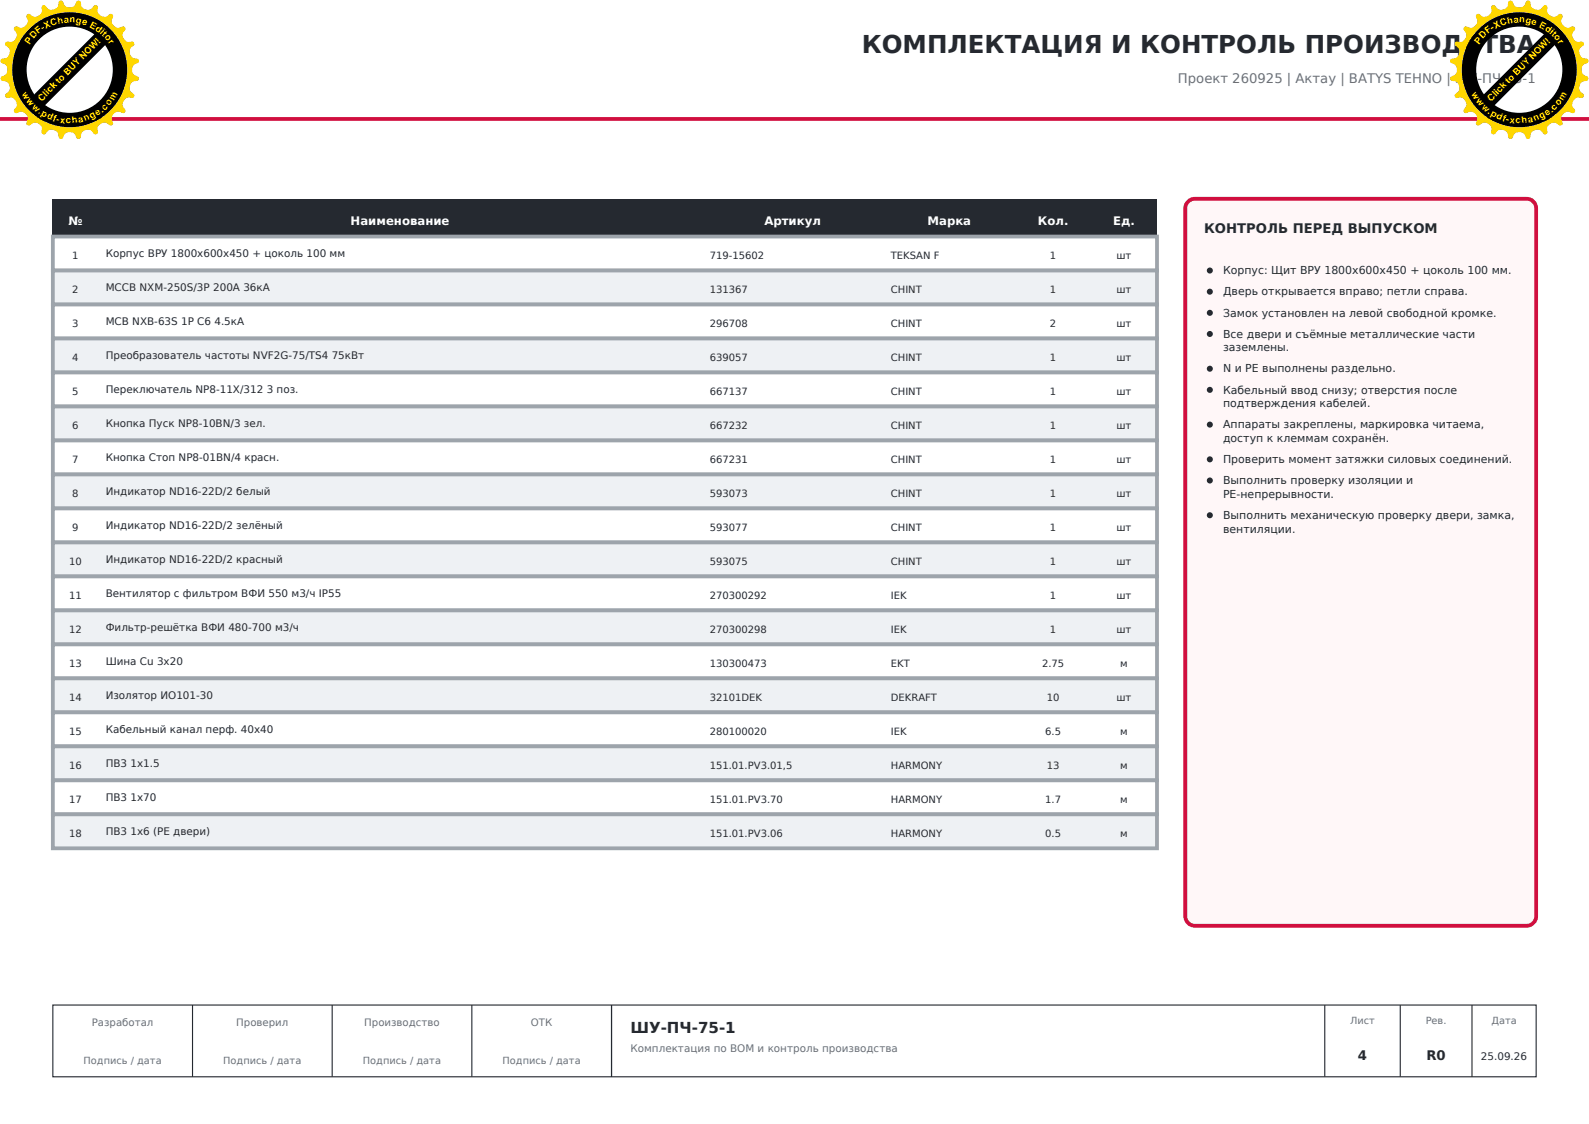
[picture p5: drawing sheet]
<svg xmlns="http://www.w3.org/2000/svg" width="297mm" height="210mm" viewBox="0 0 297 210" stroke-linecap="round" stroke-linejoin="round" font-family="sans-serif">
<path d="M0 22.2h297" fill="none" stroke="#d10f3f" stroke-width=".71" stroke-linecap="butt"/>
<path d="M9.9 37.1h206.4v7.1h-206.4z" fill-rule="evenodd" fill="#252930"/>
<path d="M9.9 44.2h206.4v6.3h-206.4z" fill-rule="evenodd" fill="#fff" stroke="#9da4ab" stroke-width=".71" stroke-linecap="butt"/>
<path d="M9.9 50.5h206.4v6.4h-206.4z" fill-rule="evenodd" fill="#eef1f4" stroke="#9da4ab" stroke-width=".71" stroke-linecap="butt"/>
<path d="M9.9 56.9h206.4v6.3h-206.4z" fill-rule="evenodd" fill="#fff" stroke="#9da4ab" stroke-width=".71" stroke-linecap="butt"/>
<path d="M9.9 63.2h206.4v6.4h-206.4z" fill-rule="evenodd" fill="#eef1f4" stroke="#9da4ab" stroke-width=".71" stroke-linecap="butt"/>
<path d="M9.9 69.6h206.4v6.3h-206.4z" fill-rule="evenodd" fill="#fff" stroke="#9da4ab" stroke-width=".71" stroke-linecap="butt"/>
<path d="M9.9 75.9h206.4v6.4h-206.4z" fill-rule="evenodd" fill="#eef1f4" stroke="#9da4ab" stroke-width=".71" stroke-linecap="butt"/>
<path d="M9.9 82.3h206.4v6.3h-206.4z" fill-rule="evenodd" fill="#fff" stroke="#9da4ab" stroke-width=".71" stroke-linecap="butt"/>
<path d="M9.9 88.6h206.4v6.4h-206.4z" fill-rule="evenodd" fill="#eef1f4" stroke="#9da4ab" stroke-width=".71" stroke-linecap="butt"/>
<path d="M9.9 95h206.4v6.3h-206.4z" fill-rule="evenodd" fill="#fff" stroke="#9da4ab" stroke-width=".71" stroke-linecap="butt"/>
<path d="M9.9 101.3h206.4v6.4h-206.4z" fill-rule="evenodd" fill="#eef1f4" stroke="#9da4ab" stroke-width=".71" stroke-linecap="butt"/>
<path d="M9.9 107.7h206.4v6.3h-206.4z" fill-rule="evenodd" fill="#fff" stroke="#9da4ab" stroke-width=".71" stroke-linecap="butt"/>
<path d="M9.9 114h206.4v6.4h-206.4z" fill-rule="evenodd" fill="#eef1f4" stroke="#9da4ab" stroke-width=".71" stroke-linecap="butt"/>
<path d="M9.9 120.4h206.4v6.3h-206.4z" fill-rule="evenodd" fill="#fff" stroke="#9da4ab" stroke-width=".71" stroke-linecap="butt"/>
<path d="M9.9 126.7h206.4v6.4h-206.4z" fill-rule="evenodd" fill="#eef1f4" stroke="#9da4ab" stroke-width=".71" stroke-linecap="butt"/>
<path d="M9.9 133.1h206.4v6.3h-206.4z" fill-rule="evenodd" fill="#fff" stroke="#9da4ab" stroke-width=".71" stroke-linecap="butt"/>
<path d="M9.9 139.4h206.4v6.4h-206.4z" fill-rule="evenodd" fill="#eef1f4" stroke="#9da4ab" stroke-width=".71" stroke-linecap="butt"/>
<path d="M9.9 145.8h206.4v6.3h-206.4z" fill-rule="evenodd" fill="#fff" stroke="#9da4ab" stroke-width=".71" stroke-linecap="butt"/>
<path d="M9.9 152.1h206.4v6.4h-206.4z" fill-rule="evenodd" fill="#eef1f4" stroke="#9da4ab" stroke-width=".71" stroke-linecap="butt"/>
<path d="M222.1 37.7l.7-.5 .5-.1h62.1a1.76 1.76 0 0 1 1.7 1.8v132.3a1.76 1.76 0 0 1-1.7 1.8h-62.1a1.76 1.76 0 0 1-1.8-1.8v-132.3l.1-.5z" fill-rule="evenodd" fill="#fff7f8" stroke="#d10f3f" stroke-width=".71" stroke-linecap="butt"/>
<g fill="#252930">
<circle cx="226.1" cy="50.5" r=".56"/>
<circle cx="226.1" cy="54.5" r=".56"/>
<circle cx="226.1" cy="58.4" r=".56"/>
<circle cx="226.1" cy="62.4" r=".56"/>
<circle cx="226.1" cy="68.9" r=".56"/>
<circle cx="226.1" cy="72.8" r=".56"/>
<circle cx="226.1" cy="79.3" r=".56"/>
<circle cx="226.1" cy="85.8" r=".56"/>
<circle cx="226.1" cy="89.8" r=".56"/>
<circle cx="226.1" cy="96.3" r=".56"/>
</g>
<path d="M9.9 187.8h277.2v13.4h-277.2zM36 187.8v13.4M62.1 187.8v13.4M88.2 187.8v13.4M114.3 187.8v13.4M247.6 187.8v13.4M261.7 187.8v13.4M275.1 187.8v13.4" fill="none" stroke="#252930" stroke-width=".21"/>
<path d="M2.7 5.1a1.03 1.03 0 0 0 .4 1.1 1.25 1.25 0 0 1-.3 1.3 1.25 1.25 0 0 1-1.3 .3h-.3l-.2 .2a1.03 1.03 0 0 0 .7 1 1.25 1.25 0 0 1 0 1.3 1.25 1.25 0 0 1-1.2 .6l-.3 .1-.1 .3a1.03 1.03 0 0 0 .9 .8 1.25 1.25 0 0 1 .4 1.3 1.25 1.25 0 0 1-1 .9l-.2 .1-.1 .3a1.03 1.03 0 0 0 1.1 .5 1.25 1.25 0 0 1 .7 1.2 1.25 1.25 0 0 1-.8 1.1l-.1 .2v.3a1.03 1.03 0 0 0 1.2 .2 1.25 1.25 0 0 1 .9 1 1.25 1.25 0 0 1-.4 1.2l-.1 .3 .1 .3a1.03 1.03 0 0 0 1.2-.1 1.25 1.25 0 0 1 1.1 .6 1.25 1.25 0 0 1 0 1.3l-.1 .3 .2 .3a1.03 1.03 0 0 0 1.1-.4 1.25 1.25 0 0 1 1.3 .3 1.25 1.25 0 0 1 .3 1.3v.3l.2 .2a1.03 1.03 0 0 0 1-.7 1.25 1.25 0 0 1 1.3 0 1.25 1.25 0 0 1 .6 1.2l.1 .2 .3 .1a1.03 1.03 0 0 0 .8-.9 1.25 1.25 0 0 1 1.3-.3 1.25 1.25 0 0 1 .9 1l.1 .2h.3a1.03 1.03 0 0 0 .5-1 1.25 1.25 0 0 1 1.2-.7 1.25 1.25 0 0 1 1.1 .7l.2 .2h.3a1.03 1.03 0 0 0 .2-1.2 1.25 1.25 0 0 1 1-1 1.25 1.25 0 0 1 1.2 .5l.3 .1 .3-.1a1.03 1.03 0 0 0-.1-1.2 1.25 1.25 0 0 1 .6-1.2 1.25 1.25 0 0 1 1.3 .1h.3l.3-.1a1.03 1.03 0 0 0-.4-1.2 1.25 1.25 0 0 1 .3-1.2 1.25 1.25 0 0 1 1.3-.3h.3l.2-.3a1.03 1.03 0 0 0-.7-1 1.25 1.25 0 0 1 0-1.3 1.25 1.25 0 0 1 1.2-.6l.2-.1 .1-.3a1.03 1.03 0 0 0-.9-.7 1.25 1.25 0 0 1-.3-1.3 1.25 1.25 0 0 1 1-.9l.2-.2v-.3a1.03 1.03 0 0 0-1-.5 1.25 1.25 0 0 1-.7-1.1 1.25 1.25 0 0 1 .7-1.1l.2-.2v-.4a1.03 1.03 0 0 0-1.2-.2 1.25 1.25 0 0 1-1-.9 1.25 1.25 0 0 1 .5-1.2l.1-.3-.1-.3a1.03 1.03 0 0 0-1.2 .1 1.25 1.25 0 0 1-1.2-.7 1.25 1.25 0 0 1 .1-1.3v-.2l-.1-.3a1.03 1.03 0 0 0-1.2 .4 1.25 1.25 0 0 1-1.2-.3 1.25 1.25 0 0 1-.3-1.3v-.3l-.3-.2a1.03 1.03 0 0 0-1 .7 1.25 1.25 0 0 1-1.3 0 1.25 1.25 0 0 1-.6-1.2l-.1-.3-.3-.1a1.03 1.03 0 0 0-.7 .9 1.25 1.25 0 0 1-1.3 .4 1.25 1.25 0 0 1-.9-1l-.2-.2-.3-.1a1.03 1.03 0 0 0-.5 1.1 1.25 1.25 0 0 1-1.1 .7 1.25 1.25 0 0 1-1.1-.8l-.2-.1h-.4a1.03 1.03 0 0 0-.2 1.2 1.25 1.25 0 0 1-.9 .9 1.25 1.25 0 0 1-1.2-.4l-.3-.1-.3 .1a1.03 1.03 0 0 0 .1 1.2 1.25 1.25 0 0 1-.7 1.1 1.25 1.25 0 0 1-1.3 0l-.2-.1zM2.3 13a10.8 10.8 0 0 0 21.5 0 10.8 10.8 0 0 0-21.5 0z" fill-rule="evenodd" fill="#ffd700"/>
<path d="M2.3 13a10.8 10.8 0 0 0 21.5 0 10.8 10.8 0 0 0-21.5 0zM4.8 13a8.2 8.2 0 0 0 16.5 0 8.2 8.2 0 0 0-16.5 0z" fill-rule="evenodd" fill="#000"/>
<circle cx="13" cy="13" r="8.2" fill="none" stroke="#000" stroke-width=".35"/>
<path d="M6.3 17.8l11.5-11.5 1 .9 1 1.1-11.5 11.5-1.1-1z" fill="#000"/>
<path d="M273.6 5.1a1.03 1.03 0 0 0 .4 1.1 1.25 1.25 0 0 1-.3 1.3 1.25 1.25 0 0 1-1.3 .3h-.3l-.2 .2a1.03 1.03 0 0 0 .7 1 1.25 1.25 0 0 1 0 1.3 1.25 1.25 0 0 1-1.2 .6l-.2 .1-.1 .3a1.03 1.03 0 0 0 .9 .8 1.25 1.25 0 0 1 .3 1.3 1.25 1.25 0 0 1-1 .9l-.2 .1v.3a1.03 1.03 0 0 0 1 .5 1.25 1.25 0 0 1 .7 1.2 1.25 1.25 0 0 1-.7 1.1l-.2 .2v.3a1.03 1.03 0 0 0 1.2 .2 1.25 1.25 0 0 1 1 1 1.25 1.25 0 0 1-.5 1.2l-.1 .3 .1 .3a1.03 1.03 0 0 0 1.2-.1 1.25 1.25 0 0 1 1.2 .6 1.25 1.25 0 0 1-.1 1.3v.3l.1 .3a1.03 1.03 0 0 0 1.2-.4 1.25 1.25 0 0 1 1.2 .3 1.25 1.25 0 0 1 .3 1.3v.3l.3 .2a1.03 1.03 0 0 0 1-.7 1.25 1.25 0 0 1 1.3 0 1.25 1.25 0 0 1 .6 1.2l.1 .2 .3 .1a1.03 1.03 0 0 0 .7-.9 1.25 1.25 0 0 1 1.3-.3 1.25 1.25 0 0 1 .9 1l.2 .2h.3a1.03 1.03 0 0 0 .5-1 1.25 1.25 0 0 1 1.1-.7 1.25 1.25 0 0 1 1.1 .7l.2 .2h.4a1.03 1.03 0 0 0 .2-1.2 1.25 1.25 0 0 1 .9-1 1.25 1.25 0 0 1 1.2 .5l.3 .1 .3-.1a1.03 1.03 0 0 0-.1-1.2 1.25 1.25 0 0 1 .7-1.2 1.25 1.25 0 0 1 1.3 .1h.2l.3-.1a1.03 1.03 0 0 0-.4-1.2 1.25 1.25 0 0 1 .3-1.2 1.25 1.25 0 0 1 1.3-.3h.3l.2-.3a1.03 1.03 0 0 0-.7-1 1.25 1.25 0 0 1 0-1.3 1.25 1.25 0 0 1 1.2-.6l.3-.1 .1-.3a1.03 1.03 0 0 0-.9-.7 1.25 1.25 0 0 1-.4-1.3 1.25 1.25 0 0 1 1-.9l.2-.2 .1-.3a1.03 1.03 0 0 0-1.1-.5 1.25 1.25 0 0 1-.7-1.1 1.25 1.25 0 0 1 .8-1.1l.1-.2v-.4a1.03 1.03 0 0 0-1.2-.2 1.25 1.25 0 0 1-.9-.9 1.25 1.25 0 0 1 .4-1.2l.1-.3-.1-.3a1.03 1.03 0 0 0-1.2 .1 1.25 1.25 0 0 1-1.1-.7 1.25 1.25 0 0 1 0-1.3l.1-.2-.2-.3a1.03 1.03 0 0 0-1.1 .4 1.25 1.25 0 0 1-1.3-.3 1.25 1.25 0 0 1-.3-1.3v-.3l-.2-.2a1.03 1.03 0 0 0-1 .7 1.25 1.25 0 0 1-1.3 0 1.25 1.25 0 0 1-.6-1.2l-.1-.3-.3-.1a1.03 1.03 0 0 0-.8 .9 1.25 1.25 0 0 1-1.3 .4 1.25 1.25 0 0 1-.9-1l-.1-.2-.3-.1a1.03 1.03 0 0 0-.5 1.1 1.25 1.25 0 0 1-1.2 .7 1.25 1.25 0 0 1-1.1-.8l-.2-.1h-.3a1.03 1.03 0 0 0-.2 1.2 1.25 1.25 0 0 1-1 .9 1.25 1.25 0 0 1-1.2-.4l-.3-.1-.3 .1a1.03 1.03 0 0 0 .1 1.2 1.25 1.25 0 0 1-.6 1.1 1.25 1.25 0 0 1-1.3 0l-.3-.1zM273.2 13a10.8 10.8 0 0 0 21.5 0 10.8 10.8 0 0 0-21.5 0z" fill-rule="evenodd" fill="#ffd700"/>
<path d="M273.2 13a10.8 10.8 0 0 0 21.5 0 10.8 10.8 0 0 0-21.5 0zM275.7 13a8.2 8.2 0 0 0 16.5 0 8.2 8.2 0 0 0-16.5 0z" fill-rule="evenodd" fill="#000"/>
<circle cx="284" cy="13" r="8.2" fill="none" stroke="#000" stroke-width=".35"/>
<path d="M277.2 17.8l11.5-11.5 1.1 .9 .9 1.1-11.5 11.5-1-1z" fill="#000"/>
<text font-size="4.6" fill="#252930" x="161.1" y="9.9">КОМПЛЕКТАЦИЯ И КОНТРОЛЬ ПРОИЗВОДСТВА</text>
<text font-size="2.8" fill="#252930" x="117.8" y="193.1">ШУ-ПЧ-75-1</text>
<text font-size="2.5" fill="#68707a" x="220.2" y="15.5">Проект 260925 | Актау | BATYS TEHNO | ШУ-ПЧ-75-1</text>
<g font-size="2.5" fill="#252930">
<text x="225.1" y="43.5">КОНТРОЛЬ ПЕРЕД ВЫПУСКОМ</text>
<text x="253.8" y="198">4</text>
<text x="266.6" y="198">R0</text>
</g>
<g font-size="2.2" fill="#fff">
<text x="12.8" y="42.1">№</text>
<text x="65.5" y="42.1">Наименование</text>
<text x="142.9" y="42.1">Артикул</text>
<text x="173.4" y="42.1">Марка</text>
<text x="194" y="42.1">Кол.</text>
<text x="208" y="42.1">Ед.</text>
</g>
<g font-size="2" fill="#252930">
<text x="228.6" y="51.2">Корпус: Щит ВРУ 1800x600x450 + цоколь 100 мм.</text>
<text x="228.6" y="55.2">Дверь открывается вправо; петли справа.</text>
<text x="228.6" y="59.2">Замок установлен на левой свободной кромке.</text>
<text x="228.6" y="63.1">Все двери и съёмные металлические части</text>
<text x="228.6" y="65.6">заземлены.</text>
<text x="228.6" y="69.6">N и PE выполнены раздельно.</text>
<text x="228.6" y="73.5">Кабельный ввод снизу; отверстия после</text>
<text x="228.6" y="76.1">подтверждения кабелей.</text>
<text x="228.6" y="80">Аппараты закреплены, маркировка читаема,</text>
<text x="228.6" y="82.6">доступ к клеммам сохранён.</text>
<text x="228.6" y="86.5">Проверить момент затяжки силовых соединений.</text>
<text x="228.6" y="90.5">Выполнить проверку изоляции и</text>
<text x="228.6" y="93">PE-непрерывности.</text>
<text x="228.6" y="97">Выполнить механическую проверку двери, замка,</text>
<text x="228.6" y="99.5">вентиляции.</text>
</g>
<g font-size="1.9" fill="#252930">
<text x="13.5" y="48.4">1</text>
<text x="19.8" y="48.1">Корпус ВРУ 1800x600x450 + цоколь 100 мм</text>
<text x="132.6" y="48.4">719-15602</text>
<text x="166.5" y="48.4">TEKSAN F</text>
<text x="196.3" y="48.4">1</text>
<text x="208.7" y="48.4">шт</text>
<text x="13.5" y="54.8">2</text>
<text x="19.8" y="54.4">MCCB NXM-250S/3P 200A 36кА</text>
<text x="132.6" y="54.8">131367</text>
<text x="166.5" y="54.8">CHINT</text>
<text x="196.3" y="54.8">1</text>
<text x="208.7" y="54.8">шт</text>
<text x="13.5" y="61.1">3</text>
<text x="19.8" y="60.8">MCB NXB-63S 1P C6 4.5кА</text>
<text x="132.6" y="61.1">296708</text>
<text x="166.5" y="61.1">CHINT</text>
<text x="196.3" y="61.1">2</text>
<text x="208.7" y="61.1">шт</text>
<text x="13.5" y="67.5">4</text>
<text x="19.8" y="67.1">Преобразователь частоты NVF2G-75/TS4 75кВт</text>
<text x="132.6" y="67.5">639057</text>
<text x="166.5" y="67.5">CHINT</text>
<text x="196.3" y="67.5">1</text>
<text x="208.7" y="67.5">шт</text>
<text x="13.5" y="73.8">5</text>
<text x="19.8" y="73.5">Переключатель NP8-11X/312 3 поз.</text>
<text x="132.6" y="73.8">667137</text>
<text x="166.5" y="73.8">CHINT</text>
<text x="196.3" y="73.8">1</text>
<text x="208.7" y="73.8">шт</text>
<text x="13.5" y="80.2">6</text>
<text x="19.8" y="79.8">Кнопка Пуск NP8-10BN/3 зел.</text>
<text x="132.6" y="80.2">667232</text>
<text x="166.5" y="80.2">CHINT</text>
<text x="196.3" y="80.2">1</text>
<text x="208.7" y="80.2">шт</text>
<text x="13.5" y="86.5">7</text>
<text x="19.8" y="86.2">Кнопка Стоп NP8-01BN/4 красн.</text>
<text x="132.6" y="86.5">667231</text>
<text x="166.5" y="86.5">CHINT</text>
<text x="196.3" y="86.5">1</text>
<text x="208.7" y="86.5">шт</text>
<text x="13.5" y="92.9">8</text>
<text x="19.8" y="92.5">Индикатор ND16-22D/2 белый</text>
<text x="132.6" y="92.9">593073</text>
<text x="166.5" y="92.9">CHINT</text>
<text x="196.3" y="92.9">1</text>
<text x="208.7" y="92.9">шт</text>
<text x="13.5" y="99.2">9</text>
<text x="19.8" y="98.9">Индикатор ND16-22D/2 зелёный</text>
<text x="132.6" y="99.2">593077</text>
<text x="166.5" y="99.2">CHINT</text>
<text x="196.3" y="99.2">1</text>
<text x="208.7" y="99.2">шт</text>
<text x="12.9" y="105.6">10</text>
<text x="19.8" y="105.2">Индикатор ND16-22D/2 красный</text>
<text x="132.6" y="105.6">593075</text>
<text x="166.5" y="105.6">CHINT</text>
<text x="196.3" y="105.6">1</text>
<text x="208.7" y="105.6">шт</text>
<text x="12.9" y="111.9">11</text>
<text x="19.8" y="111.6">Вентилятор с фильтром ВФИ 550 м3/ч IP55</text>
<text x="132.6" y="111.9">270300292</text>
<text x="166.5" y="111.9">IEK</text>
<text x="196.3" y="111.9">1</text>
<text x="208.7" y="111.9">шт</text>
<text x="12.9" y="118.3">12</text>
<text x="19.8" y="117.9">Фильтр-решётка ВФИ 480-700 м3/ч</text>
<text x="132.6" y="118.3">270300298</text>
<text x="166.5" y="118.3">IEK</text>
<text x="196.3" y="118.3">1</text>
<text x="208.7" y="118.3">шт</text>
<text x="12.9" y="124.6">13</text>
<text x="19.8" y="124.3">Шина Cu 3x20</text>
<text x="132.6" y="124.6">130300473</text>
<text x="166.5" y="124.6">EKT</text>
<text x="194.8" y="124.6">2.75</text>
<text x="209.4" y="124.6">м</text>
<text x="12.9" y="131">14</text>
<text x="19.8" y="130.6">Изолятор ИО101-30</text>
<text x="132.6" y="131">32101DEK</text>
<text x="166.5" y="131">DEKRAFT</text>
<text x="195.7" y="131">10</text>
<text x="208.7" y="131">шт</text>
<text x="12.9" y="137.3">15</text>
<text x="19.8" y="137">Кабельный канал перф. 40x40</text>
<text x="132.6" y="137.3">280100020</text>
<text x="166.5" y="137.3">IEK</text>
<text x="195.4" y="137.3">6.5</text>
<text x="209.4" y="137.3">м</text>
<text x="12.9" y="143.7">16</text>
<text x="19.8" y="143.3">ПВ3 1x1.5</text>
<text x="132.6" y="143.7">151.01.PV3.01,5</text>
<text x="166.5" y="143.7">HARMONY</text>
<text x="195.7" y="143.7">13</text>
<text x="209.4" y="143.7">м</text>
<text x="19.8" y="149.7">ПВ3 1x70</text>
<text x="12.9" y="150">17</text>
<text x="132.6" y="150">151.01.PV3.70</text>
<text x="166.5" y="150">HARMONY</text>
<text x="195.4" y="150">1.7</text>
<text x="209.4" y="150">м</text>
<text x="12.9" y="156.4">18</text>
<text x="19.8" y="156">ПВ3 1x6 (PE двери)</text>
<text x="132.6" y="156.4">151.01.PV3.06</text>
<text x="166.5" y="156.4">HARMONY</text>
<text x="195.4" y="156.4">0.5</text>
<text x="209.4" y="156.4">м</text>
<text x="276.8" y="198">25.09.26</text>
</g>
<g font-size="1.9" fill="#68707a">
<text x="17.2" y="191.7">Разработал</text>
<text x="44.2" y="191.7">Проверил</text>
<text x="68.1" y="191.7">Производство</text>
<text x="99.2" y="191.7">ОТК</text>
<text x="117.8" y="196.6">Комплектация по BOM и контроль производства</text>
</g>
<g font-size="1.8" fill="#68707a">
<text x="252.3" y="191.3">Лист</text>
<text x="266.5" y="191.3">Рев.</text>
<text x="278.7" y="191.3">Дата</text>
<text x="15.6" y="198.7">Подпись / дата</text>
<text x="41.7" y="198.7">Подпись / дата</text>
<text x="67.8" y="198.7">Подпись / дата</text>
<text x="93.9" y="198.7">Подпись / дата</text>
</g>
<g font-size="1.7" fill="#ffd700">
<text x="8" y="5.7" transform="rotate(-33 8 5.7)">-</text>
<text x="8.6" y="5.4" transform="rotate(-27 8.6 5.4)">X</text>
<text x="9.6" y="4.9" transform="rotate(-18 9.6 4.9)">C</text>
<text x="10.9" y="4.4" transform="rotate(-11 10.9 4.4)">h</text>
<text x="12" y="4.3" transform="rotate(-4 12 4.3)">a</text>
<text x="13" y="4.2" transform="rotate(3 13 4.2)">n</text>
<text x="14.1" y="4.3" transform="rotate(11 14.1 4.3)">g</text>
<text x="15.2" y="4.5" transform="rotate(17 15.2 4.5)">e</text>
<text x="16.7" y="5" transform="rotate(28 16.7 5)">E</text>
<text x="17.7" y="5.5" transform="rotate(35 17.7 5.5)">d</text>
<text x="279" y="5.7" transform="rotate(-33 279 5.7)">-</text>
<text x="279.5" y="5.4" transform="rotate(-27 279.5 5.4)">X</text>
<text x="280.6" y="4.9" transform="rotate(-18 280.6 4.9)">C</text>
<text x="281.8" y="4.4" transform="rotate(-11 281.8 4.4)">h</text>
<text x="282.9" y="4.3" transform="rotate(-4 282.9 4.3)">a</text>
<text x="283.9" y="4.2" transform="rotate(3 283.9 4.2)">n</text>
<text x="285.1" y="4.3" transform="rotate(11 285.1 4.3)">g</text>
<text x="286.1" y="4.5" transform="rotate(17 286.1 4.5)">e</text>
<text x="287.6" y="5" transform="rotate(28 287.6 5)">E</text>
<text x="288.7" y="5.5" transform="rotate(35 288.7 5.5)">d</text>
<text x="5.5" y="8.3" transform="rotate(-54 5.5 8.3)">P</text>
<text x="6.2" y="7.4" transform="rotate(-46 6.2 7.4)">D</text>
<text x="7.2" y="6.4" transform="rotate(-38 7.2 6.4)">F</text>
<text x="18.6" y="6.2" transform="rotate(41 18.6 6.2)">i</text>
<text x="19" y="6.5" transform="rotate(44 19 6.5)">t</text>
<text x="19.4" y="6.9" transform="rotate(50 19.4 6.9)">o</text>
<text x="20.1" y="7.8" transform="rotate(56 20.1 7.8)">r</text>
<text x="276.5" y="8.3" transform="rotate(-54 276.5 8.3)">P</text>
<text x="277.2" y="7.4" transform="rotate(-46 277.2 7.4)">D</text>
<text x="278.1" y="6.4" transform="rotate(-38 278.1 6.4)">F</text>
<text x="289.5" y="6.2" transform="rotate(41 289.5 6.2)">i</text>
<text x="289.9" y="6.5" transform="rotate(44 289.9 6.5)">t</text>
<text x="290.4" y="6.9" transform="rotate(50 290.4 6.9)">o</text>
<text x="291.1" y="7.8" transform="rotate(56 291.1 7.8)">r</text>
<text x="4" y="17.5" transform="rotate(60 4 17.5)">w</text>
<text x="275" y="17.5" transform="rotate(60 275 17.5)">w</text>
<text x="4.8" y="18.9" transform="rotate(51 4.8 18.9)">w</text>
<text x="5.9" y="20.1" transform="rotate(41 5.9 20.1)">w</text>
<text x="7.1" y="21.1" transform="rotate(35 7.1 21.1)">.</text>
<text x="7.6" y="21.5" transform="rotate(30 7.6 21.5)">p</text>
<text x="7.8" y="19" transform="rotate(-45 7.8 19)">Click to BUY NOW!</text>
<text x="8.7" y="22.1" transform="rotate(23 8.7 22.1)">d</text>
<text x="9.8" y="22.5" transform="rotate(17 9.8 22.5)">f</text>
<text x="10.5" y="22.7" transform="rotate(13 10.5 22.7)">-</text>
<text x="11.2" y="22.9" transform="rotate(8 11.2 22.9)">x</text>
<text x="12.3" y="23.1" transform="rotate(1 12.3 23.1)">c</text>
<text x="13.5" y="23.1" transform="rotate(-6 13.5 23.1)">h</text>
<text x="14.7" y="22.9" transform="rotate(-12 14.7 22.9)">a</text>
<text x="15.9" y="22.7" transform="rotate(-19 15.9 22.7)">n</text>
<text x="17.1" y="22.2" transform="rotate(-27 17.1 22.2)">g</text>
<text x="18.2" y="21.7" transform="rotate(-34 18.2 21.7)">e</text>
<text x="19.1" y="21" transform="rotate(-38 19.1 21)">.</text>
<text x="19.6" y="20.7" transform="rotate(-43 19.6 20.7)">c</text>
<text x="20.4" y="19.9" transform="rotate(-50 20.4 19.9)">o</text>
<text x="21.3" y="18.8" transform="rotate(-59 21.3 18.8)">m</text>
<text x="275.8" y="18.9" transform="rotate(51 275.8 18.9)">w</text>
<text x="276.8" y="20.1" transform="rotate(41 276.8 20.1)">w</text>
<text x="278" y="21.1" transform="rotate(35 278 21.1)">.</text>
<text x="278.5" y="21.5" transform="rotate(30 278.5 21.5)">p</text>
<text x="278.7" y="19" transform="rotate(-45 278.7 19)">Click to BUY NOW!</text>
<text x="279.6" y="22.1" transform="rotate(23 279.6 22.1)">d</text>
<text x="280.7" y="22.5" transform="rotate(17 280.7 22.5)">f</text>
<text x="281.4" y="22.7" transform="rotate(13 281.4 22.7)">-</text>
<text x="282.1" y="22.9" transform="rotate(8 282.1 22.9)">x</text>
<text x="283.3" y="23.1" transform="rotate(1 283.3 23.1)">c</text>
<text x="284.4" y="23.1" transform="rotate(-6 284.4 23.1)">h</text>
<text x="285.7" y="22.9" transform="rotate(-12 285.7 22.9)">a</text>
<text x="286.8" y="22.7" transform="rotate(-19 286.8 22.7)">n</text>
<text x="288" y="22.2" transform="rotate(-27 288 22.2)">g</text>
<text x="289.1" y="21.7" transform="rotate(-34 289.1 21.7)">e</text>
<text x="290" y="21" transform="rotate(-38 290 21)">.</text>
<text x="290.5" y="20.7" transform="rotate(-43 290.5 20.7)">c</text>
<text x="291.4" y="19.9" transform="rotate(-50 291.4 19.9)">o</text>
<text x="292.2" y="18.8" transform="rotate(-59 292.2 18.8)">m</text>
</g>
</svg>
